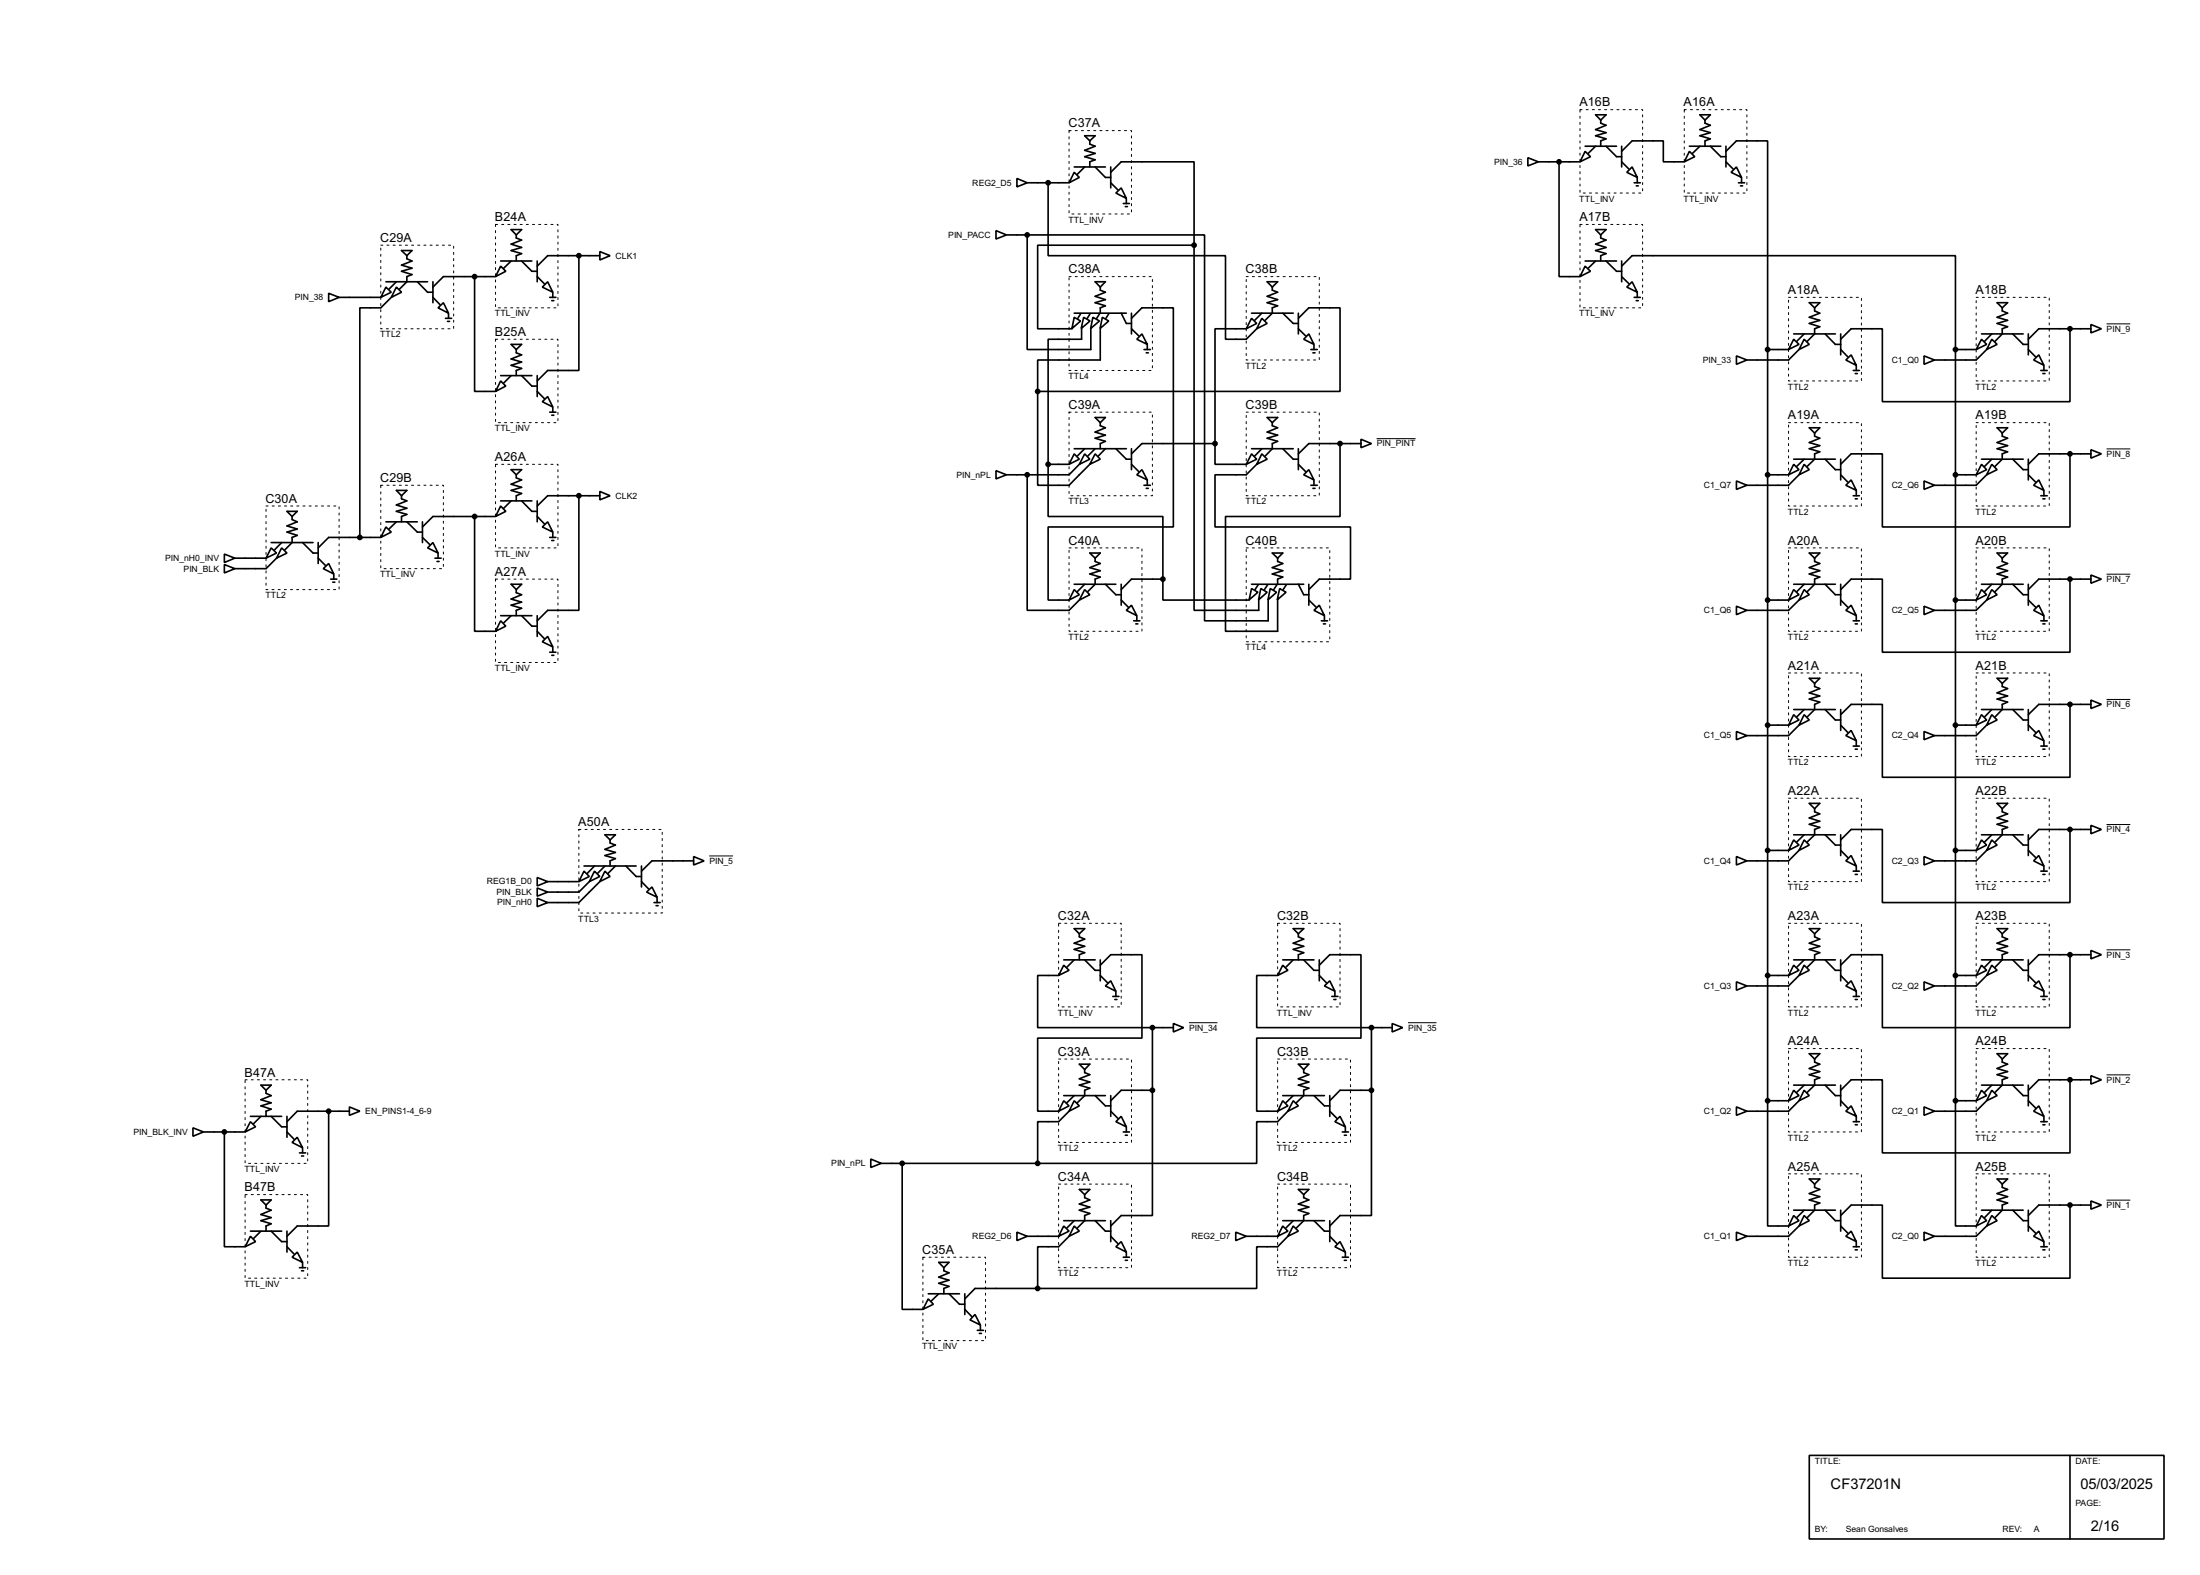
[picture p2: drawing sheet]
<svg xmlns="http://www.w3.org/2000/svg" width="536mm" height="383mm" viewBox="0 0 536 383" stroke-linecap="round" stroke-linejoin="round" font-family="sans-serif">
<g fill="none" stroke="#000" stroke-width=".4">
<path d="M264.2 33.1h2.6l-1.3 1.2zM265.5 34.3v.8l1.3 .5-2.6 1 2.6 .8-2.6 .8 2.6 .7-1.3 .5v1.3M372.2 38.4l2.5 1-2.5 1zM374.7 39.4h10.2M379.8 39.4v28h5.1M386.1 36.9l1.3 1.3-2.5 1.2zM386.1 35.6h7.7M388.7 35.6l-1.8 1.8M388.7 28h2.5l-1.3 1.3zM389.9 29.3v.7l1.3 .5-2.5 1.1 2.5 .7-2.5 .8 2.5 .7-1.3 .5v1.3M391.2 35.6l2.6 2.6h1.2M395 36.9l2.6-2.6h7.6v5.1h5.1"/>
<path d="M395 39.4l1.8 1.8M395 35.6v5.1M411.5 36.9l1.3 1.3-2.5 1.2zM411.5 35.6h7.7M414.1 28h2.5l-1.3 1.3zM414.1 35.6l-1.8 1.8M415.3 29.3v.7l1.3 .5-2.5 1.1 2.5 .7-2.5 .8 2.5 .7-1.3 .5v1.3M416.6 35.6l2.6 2.6h1.2M420.4 36.9l2.6-2.6h7.6v50.8M420.4 39.4l1.8 1.8M420.4 35.6v5.1M124.5 55.9h2.6l-1.3 1.3z"/>
<path d="M125.8 57.2v.8l1.3 .5-2.6 1 2.6 .8-2.6 .7 2.6 .8-1.3 .5v1.3M242.6 56.2l2.6 1-2.6 1zM245.2 57.2h5M247.7 43.5l2.5 1-2.5 1zM250.2 57.2h43.2v94h15.5v-5.1M250.2 57.2v27.9h15.5v-5M250.2 44.5h10.2M255.3 44.5v17.8h43.2v20.3h5.1l2.5-2.5M261.7 42l1.2 1.2-2.5 1.3zM261.7 40.7h7.6M264.2 40.7l-1.8 1.8M266.8 40.7l2.5 2.5h1.3"/>
<path d="M270.6 42l2.5-2.6h17.8v20.3M270.6 44.5l1.7 1.8M270.6 40.7v5.1M271.8 47l1.3-1.2 1.3 2.5zM273.6 49.6h1.5M274.1 50.3h.5M274.4 48.3v1.3M290.9 59.7h-38.1v20.4h8.4M290.9 59.7v88.9h15.7v-2.5M388.7 55.9h2.5l-1.3 1.3zM389.9 57.2v.8l1.3 .5-2.5 1 2.5 .8-2.5 .7 2.5 .8-1.3 .5v1.3M396.3 42l1.3-1.3 1.2 2.5z"/>
<path d="M398.1 44.5h1.5M398.6 45.3h.5M398.8 43.2v1.3M421.7 42l1.3-1.3 1.2 2.5zM423.5 44.5h1.5M424 45.3h.5M424.2 43.2v1.3M80.1 71.4l2.5 1-2.5 1.1zM82.6 72.4h10.2M94 69.9l1.3 1.3-2.5 1.2zM94 68.6h10.2M95.3 72.4l-2.5 2.6h-5.1v55.9"/>
<path d="M96.6 69.9l1.2 1.3-2.5 1.2zM96.6 68.6l-1.8 1.8M97.8 61h2.6l-1.3 1.3zM99.1 62.3v.7l1.3 .6-2.6 1 2.6 .7-2.6 .8 2.6 .8-1.3 .5v1.2l-1.8 1.8M101.7 68.6l2.5 2.6h1.3M105.5 72.4l1.7 1.8M105.5 68.6v5.1M106.7 75l1.3-1.3 1.3 2.6zM108.5 77.5h1.5M109 78.3h.5M109.3 76.3v1.2M115.6 67.4v27.9h5.1"/>
<path d="M120.7 67.4h-12.7l-2.5 2.5M122 64.8l1.2 1.3-2.5 1.3zM122 63.6h7.6M124.5 63.6l-1.8 1.7M127.1 63.6l2.5 2.5h1.3M130.9 63.6v5M130.9 67.4l1.7 1.7M132.1 69.9l1.3-1.3 1.3 2.6zM133.9 72.4h1.5M134.4 73.2h.5M134.7 71.2v1.2M141 62.3v27.9h-7.6l-2.5 2.6"/>
<path d="M146.1 61.3l2.5 1-2.5 1zM146.1 62.3h-12.7l-2.5 2.5M261.7 77.3l1.5 .9-2.1 1.8zM261.7 76.3h12.7M263.3 76.4l-.8 1.2M264 77.3l1.5 .9-2.1 1.8zM265.6 76.4l-.8 1.2M266.2 77.3l1.6 .9-2.1 1.8zM266.8 68.6h2.5l-1.3 1.3zM267.9 76.4l-.8 1.2M268 69.9v.8l1.3 .5-2.5 1 2.5 .8-2.5 .7 2.5 .8-1.3 .5v1.3M268.5 77.3l1.6 .9-2.1 1.8z"/>
<path d="M270.1 76.4l-.7 1.2M273.1 76.3l1.3 2.5h1.2M275.6 77.5l2.6-2.5h7.6v53.3h-30.5v17.8h5.1M275.6 76.3v5M304.9 77.5l1.2 1.3-2.5 1.3zM304.9 76.3h10.1M307.4 77.5l1.3 1.3-2.6 1.3zM307.4 76.3l-1.8 1.7M308.7 68.6h2.5l-1.3 1.3zM309.9 69.9v.8l1.3 .5-2.5 1 2.5 .8-2.5 .7 2.5 .8-1.3 .5v1.3l-1.7 1.7M312.5 76.3l2.5 2.5h1.3M316.3 77.5l2.5-2.5h7.6v20.3h-73.6"/>
<path d="M316.3 76.3v5M386.1 64.8l1.3 1.3-2.5 1.3zM386.1 63.6h7.7M388.7 63.6l-1.8 1.7M391.2 63.6l2.6 2.5h1.2M395 64.8l2.6-2.5h78.7v22.8M395 63.6v5M395 67.4l1.8 1.7M397.6 68.6l1.2 2.6-2.5-1.3zM398.1 72.4h1.5M398.6 73.2h.5M398.8 71.2v1.2"/>
<path d="M440.7 73.7h2.6l-1.3 1.3zM442 75v.7l1.3 .6-2.6 1 2.6 .7-2.6 .8 2.6 .8-1.3 .5v1.2l-1.8 1.8M486.5 73.7h2.5l-1.3 1.3zM487.7 75v.7l1.3 .6-2.5 1 2.5 .7-2.5 .8 2.5 .8-1.3 .5v1.2l-1.7 1.8M509.3 79l2.6 1.1-2.6 1zM122 92.8l1.2 1.2-2.5 1.3zM122 91.5h7.6M124.5 83.9h2.6l-1.3 1.2zM124.5 91.5l-1.8 1.8M125.8 85.1v.8l1.3 .5-2.6 1 2.6 .8-2.6 .8 2.6 .7-1.3 .5v1.3M127.1 91.5l2.5 2.5h1.3M130.9 91.5v5.1"/>
<path d="M130.9 95.3l1.7 1.8M132.1 97.8l1.3-1.2 1.3 2.5zM134.7 99.1v1.3M252.8 95.3v22.9h7.6l5.1-5.1M263.5 80.1v2.5h-8.2v30.5M268 80.1v7.6h-15.2v7.6M275.6 80.1l1.8 1.7M278.2 81.3l1.3 2.6-2.6-1.3zM278.7 85.1h1.5M279.2 85.9h.5M279.5 83.9v1.2M303.6 80.1h-7.6v27.9"/>
<path d="M316.3 80.1l1.8 1.7M318.8 81.3l1.3 2.6-2.5-1.3zM319.3 85.1h1.6M319.8 85.9h.5M320.1 83.9v1.2M423 86.7l2.5 1-2.5 1zM430.6 85.1v182.9M430.6 85.1h5.1M436.9 82.6l1.3 1.3-2.5 1.2zM436.9 81.3h10.2M438.2 85.1l-2.5 2.6h-10.2M439.5 82.6l1.2 1.3-2.5 1.2z"/>
<path d="M439.5 81.3l-1.8 1.8M444.6 81.3l2.5 2.6h1.3M448.4 85.1l1.7 1.8M448.4 81.3v5.1M449.6 87.7l1.3-1.3 1.3 2.6zM451.4 90.2h1.5M451.9 91h.5M452.2 89v1.2M468.7 86.7l2.5 1-2.5 1zM476.3 85.1v182.9M476.3 85.1h5.1M482.7 82.6l1.2 1.3-2.5 1.2z"/>
<path d="M482.7 81.3h10.1M483.9 85.1l-2.5 2.6h-10.2M485.2 82.6l1.3 1.3-2.6 1.2zM485.2 81.3l-1.8 1.8M490.3 81.3l2.5 2.6h1.3M494.1 85.1l1.8 1.8M494.1 81.3v5.1M495.4 87.7l1.2-1.3 1.3 2.6zM497.1 90.2h1.6M497.6 91h.5M497.9 89v1.2M504.2 80.1v17.7h-45.7v-17.7h-7.6l-2.5 2.5"/>
<path d="M509.3 80.1h-12.7l-2.5 2.5M96.6 119.4h2.5l-1.3 1.3zM124.5 114.4h2.6l-1.3 1.2zM125.8 115.6v.8l1.3 .5-2.6 1 2.6 .8-2.6 .7 2.6 .8-1.3 .5v1.3M133.9 100.4h1.5M134.4 101.1h.5M146.1 119.7l2.5 1-2.5 1zM242.6 114.6l2.6 1-2.6 1zM250.2 115.6v33h10.2l2.5-2.5M255.3 113.1v12.7h28v15.2M255.3 113.1h5.1M261.7 110.5l1.2 1.3-2.5 1.3z"/>
<path d="M261.7 109.3h12.7M262.9 113.1l-2.5 2.5h-15.2M264.2 110.5l1.3 1.3-2.6 1.3zM264.2 109.3l-1.8 1.8M266.8 110.5l1.2 1.3-2.5 1.3zM266.8 101.7h2.5l-1.3 1.2zM266.8 109.3l-1.8 1.8M268 102.9v.8l1.3 .5-2.5 1 2.5 .8-2.5 .7 2.5 .8-1.3 .5v1.3M269.3 109.3l-1.8 1.8M271.8 109.3l2.6 2.5h1.2M275.6 109.3v5.1M275.6 113.1l1.8 1.8"/>
<path d="M276.9 115.6l1.3-1.2 1.3 2.5zM278.7 118.2h1.5M279.2 118.9h.5M279.5 116.9v1.3M296 108v5.1h7.6M296 108h-17.8l-2.6 2.5M304.9 110.5l1.2 1.3-2.5 1.3zM304.9 109.3h10.1M306.1 113.1l-2.5 2.5h-7.6v12.7h33v12.7h-7.6l-2.6 2.6M307.4 110.5l1.3 1.3-2.6 1.3zM307.4 109.3l-1.8 1.8M308.7 101.7h2.5l-1.3 1.2z"/>
<path d="M309.9 102.9v.8l1.3 .5-2.5 1 2.5 .8-2.5 .7 2.5 .8-1.3 .5v1.3l-1.7 1.8M312.5 109.3l2.5 2.5h1.3M316.3 109.3v5.1M316.3 113.1l1.8 1.8M317.6 115.6l1.2-1.2 1.3 2.5zM319.3 118.2h1.6M319.8 118.9h.5M320.1 116.9v1.3M326.4 108v17.8h-27.9v27.9h12.7v-7.6M331.5 107l2.6 1-2.6 1zM331.5 108h-12.7l-2.5 2.5M423 117.1l2.5 1.1-2.5 1z"/>
<path d="M430.6 115.6h5.1M436.9 113.1l1.3 1.3-2.5 1.2zM436.9 111.8h10.2M438.2 115.6l-2.5 2.6h-10.2M439.5 113.1l1.2 1.3-2.5 1.2zM439.5 111.8l-1.8 1.8M440.7 104.2h2.6l-1.3 1.3zM442 105.5v.7l1.3 .5-2.6 1.1 2.6 .7-2.6 .8 2.6 .7-1.3 .5v1.3l-1.8 1.8M444.6 111.8l2.5 2.6h1.3M448.4 111.8v5.1M448.4 115.6l1.7 1.8M449.6 118.2l1.3-1.3 1.3 2.5z"/>
<path d="M452.2 119.4v1.3M468.7 117.1l2.5 1.1-2.5 1zM476.3 115.6h5.1M482.7 113.1l1.2 1.3-2.5 1.2zM482.7 111.8h10.1M483.9 115.6l-2.5 2.6h-10.2M485.2 113.1l1.3 1.3-2.6 1.2zM485.2 111.8l-1.8 1.8M486.5 104.2h2.5l-1.3 1.3zM487.7 105.5v.7l1.3 .5-2.5 1.1 2.5 .7-2.5 .8 2.5 .7-1.3 .5v1.3l-1.7 1.8M490.3 111.8l2.5 2.6h1.3M494.1 111.8v5.1"/>
<path d="M494.1 115.6l1.8 1.8M496.6 116.9l1.3 2.5-2.5-1.2zM497.9 119.4v1.3M504.2 110.5v17.8h-45.7v-17.8h-7.6l-2.5 2.6M509.3 109.5l2.6 1-2.6 1.1zM509.3 110.5h-12.7l-2.5 2.6M54.7 134.9l2.5 1-2.5 1.1zM54.7 137.5l2.5 1-2.5 1zM57.2 135.9h7.6M66.1 133.4l1.3 1.3-2.6 1.2zM66.1 132.1h10.2M67.4 135.9l-2.6 2.6h-7.6"/>
<path d="M68.6 133.4l1.3 1.3-2.5 1.2zM68.6 132.1l-1.7 1.8M69.9 124.5h2.5l-1.2 1.3zM71.2 125.8v.7l1.2 .6-2.5 1 2.5 .7-2.5 .8 2.5 .8-1.2 .5v1.2l-1.8 1.8M73.7 132.1l2.6 2.6h1.2M77.5 135.9l1.8 1.8M77.5 132.1v5.1M78.8 138.5l1.3-1.3 1.2 2.6zM81.3 139.8v1.2M92.8 130.9h-12.7l-2.6 2.5M94 128.3l1.3 1.3-2.5 1.3zM94 127.1h7.7"/>
<path d="M96.6 127.1l-1.8 1.7M97.8 120.7v.8l1.3 .5-2.5 1 2.5 .8-2.5 .7 2.5 .8-1.3 .5v1.3M99.1 127.1l2.6 2.5h1.2M102.9 130.9l1.8 1.7M102.9 127.1v5M104.2 133.4l1.3-1.3 1.2 2.6zM106 135.9h1.5M106.5 136.7h.5M106.7 134.7v1.2M115.6 125.8v27.9h5.1M120.7 125.8h-15.2l-2.6 2.5M122 123.2l1.2 1.3-2.5 1.3z"/>
<path d="M122 122h7.6M124.5 122l-1.8 1.8M127.1 122l2.5 2.5h1.3M130.9 125.8l1.7 1.8M130.9 122v5.1M132.1 128.3l1.3-1.2 1.3 2.5zM133.9 130.9h1.5M134.4 131.6h.5M134.7 129.6v1.3M141 120.7v27.9h-7.6l-2.5 2.6M146.1 120.7h-12.7l-2.5 2.5M265.5 134.7h2.5l-1.2 1.2z"/>
<path d="M266.8 135.9v.8l1.2 .5-2.5 1 2.5 .8-2.5 .8 2.5 .7-1.2 .5v1.3l-1.8 1.8M309.9 134.7h2.6l-1.3 1.2zM311.2 135.9v.8l1.3 .5-2.6 1 2.6 .8-2.6 .8 2.6 .7-1.3 .5v1.3M440.7 134.7h2.6l-1.3 1.2zM442 135.9v.8l1.3 .5-2.6 1 2.6 .8-2.6 .8 2.6 .7-1.3 .5v1.3l-1.8 1.8M451.4 120.7h1.5M451.9 121.5h.5M486.5 134.7h2.5l-1.3 1.2zM487.7 135.9v.8l1.3 .5-2.5 1 2.5 .8-2.5 .8 2.5 .7-1.3 .5v1.3l-1.7 1.8M497.1 120.7h1.6M497.6 121.5h.5M80.6 141h1.5"/>
<path d="M81.1 141.8h.5M122 151.2l1.2 1.3-2.5 1.2zM122 149.9h7.6M124.5 142.3h2.6l-1.3 1.3zM124.5 149.9l-1.8 1.8M125.8 143.6v.7l1.3 .5-2.6 1.1 2.6 .7-2.6 .8 2.6 .7-1.3 .5v1.3M127.1 149.9l2.5 2.6h1.3M130.9 149.9v5.1M130.9 153.7l1.7 1.8M132.1 156.3l1.3-1.3 1.3 2.5zM133.9 158.8h1.5M134.4 159.6h.5"/>
<path d="M134.7 157.5v1.3M261.7 143.6l1.2 1.2-2.5 1.3zM261.7 142.3h10.1M264.2 143.6l1.3 1.2-2.6 1.3zM264.2 142.3l-1.8 1.8M269.3 142.3l2.5 2.5h1.3M273.1 146.1l1.8 1.8M273.1 142.3v5.1M274.4 148.6l1.2-1.2 1.3 2.5zM276.2 151.2h1.5M276.7 151.9h.5M276.9 149.9v1.3"/>
<path d="M283.3 141v5.1h21M283.3 141h-7.7l-2.5 2.6M304.9 143.3l1.5 .9-2.1 1.9zM304.9 142.3h12.7M306.5 142.4l-.8 1.2M307.1 143.3l1.6 .9-2.1 1.9zM308.8 142.4l-.8 1.2M309.4 143.3l1.6 .9-2.1 1.9zM311 142.4l-.7 1.2M311.7 143.3l1.6 .9-2.2 1.9zM313.3 142.4l-.7 1.2M316.3 142.3l1.3 2.5h1.2"/>
<path d="M318.8 146.1l1.8 1.8M318.8 142.3v5.1M320.1 148.6l1.3-1.2 1.2 2.5zM321.9 151.2h1.5M322.4 151.9h.5M322.6 149.9v1.3M423 147.6l2.5 1-2.5 1.1zM430.6 146.1h5.1M436.9 143.6l1.3 1.2-2.5 1.3zM436.9 142.3h10.2M438.2 146.1l-2.5 2.5h-10.2M439.5 143.6l1.2 1.2-2.5 1.3z"/>
<path d="M439.5 142.3l-1.8 1.8M444.6 142.3l2.5 2.5h1.3M448.4 142.3v5.1M448.4 146.1l1.7 1.8M449.6 148.6l1.3-1.2 1.3 2.5zM451.4 151.2h1.5M451.9 151.9h.5M452.2 149.9v1.3M468.7 147.6l2.5 1-2.5 1.1zM476.3 146.1h5.1M482.7 143.6l1.2 1.2-2.5 1.3zM482.7 142.3h10.1"/>
<path d="M483.9 146.1l-2.5 2.5h-10.2M485.2 143.6l1.3 1.2-2.6 1.3zM485.2 142.3l-1.8 1.8M490.3 142.3l2.5 2.5h1.3M494.1 142.3v5.1M494.1 146.1l1.8 1.8M495.4 148.6l1.2-1.2 1.3 2.5zM497.1 151.2h1.6M497.6 151.9h.5M497.9 149.9v1.3M504.2 141v17.8h-45.7v-17.8h-7.6l-2.5 2.6M509.3 140l2.6 1-2.6 1z"/>
<path d="M509.3 141h-12.7l-2.5 2.6M423 178.1l2.5 1-2.5 1zM430.6 176.6h5.1M436.9 174l1.3 1.3-2.5 1.3zM436.9 172.8h10.2M438.2 176.6l-2.5 2.5h-10.2M439.5 174l1.2 1.3-2.5 1.3zM439.5 172.8l-1.8 1.8M440.7 165.2h2.6l-1.3 1.2zM442 166.4v.8l1.3 .5-2.6 1 2.6 .8-2.6 .7 2.6 .8-1.3 .5v1.3l-1.8 1.8M444.6 172.8l2.5 2.5h1.3M448.4 172.8v5.1"/>
<path d="M448.4 176.6l1.7 1.8M449.6 179.1l1.3-1.2 1.3 2.5zM468.7 178.1l2.5 1-2.5 1zM476.3 176.6h5.1M482.7 174l1.2 1.3-2.5 1.3zM482.7 172.8h10.1M483.9 176.6l-2.5 2.5h-10.2M485.2 174l1.3 1.3-2.6 1.3zM485.2 172.8l-1.8 1.8M486.5 165.2h2.5l-1.3 1.2zM487.7 166.4v.8l1.3 .5-2.5 1 2.5 .8-2.5 .7 2.5 .8-1.3 .5v1.3l-1.7 1.8M490.3 172.8l2.5 2.5h1.3"/>
<path d="M494.1 172.8v5.1M494.1 176.6l1.8 1.8M495.4 179.1l1.2-1.2 1.3 2.5zM504.2 171.5v17.8h-45.7v-17.8h-7.6l-2.5 2.5M509.3 170.5l2.6 1-2.6 1zM509.3 171.5h-12.7l-2.5 2.5M440.7 195.6h2.6l-1.3 1.3zM442 196.9v.8l1.3 .5-2.6 1 2.6 .8-2.6 .7 2.6 .8-1.3 .5v1.3l-1.8 1.7M451.4 181.7h1.5M451.9 182.4h.5M452.2 180.4v1.3M486.5 195.6h2.5l-1.3 1.3z"/>
<path d="M487.7 196.9v.8l1.3 .5-2.5 1 2.5 .8-2.5 .7 2.5 .8-1.3 .5v1.3l-1.7 1.7M497.1 181.7h1.6M497.6 182.4h.5M497.9 180.4v1.3M130.9 213.7l2.5 1-2.5 1zM130.9 216.2l2.5 1-2.5 1zM130.9 218.7l2.5 1.1-2.5 1zM133.4 214.7h7.6M142.3 212.1l1.3 1.3-2.6 1.3zM142.3 210.9h12.7M143.6 214.7l-2.6 2.5h-7.6M144.8 212.1l1.3 1.3-2.5 1.3z"/>
<path d="M144.8 210.9l-1.7 1.8M146.1 214.7l-5.1 5.1h-7.6M147.4 212.1l1.2 1.3-2.5 1.3zM147.4 203.3h2.5l-1.3 1.2zM147.4 210.9l-1.8 1.8M148.6 204.5v.8l1.3 .5-2.5 1 2.5 .8-2.5 .7 2.5 .8-1.3 .5v1.3M149.9 210.9l-1.8 1.8M152.5 210.9l2.5 2.5h1.3M156.3 214.7l1.7 1.8M156.3 210.9v5.1M157.5 217.2l1.3-1.2 1.3 2.5zM159.3 219.8h1.5"/>
<path d="M160.1 218.5v1.3M169 208.6l2.5 1-2.5 1zM169 209.6h-10.2l-2.5 2.5M423 208.6l2.5 1-2.5 1zM430.6 207.1h5.1M436.9 204.5l1.3 1.3-2.5 1.3zM436.9 203.3h10.2M438.2 207.1l-2.5 2.5h-10.2M439.5 204.5l1.2 1.3-2.5 1.3zM439.5 203.3l-1.8 1.7M444.6 203.3l2.5 2.5h1.3M448.4 203.3v5"/>
<path d="M448.4 207.1l1.7 1.7M449.6 209.6l1.3-1.3 1.3 2.6zM451.4 212.1h1.5M451.9 212.9h.5M452.2 210.9v1.2M468.7 208.6l2.5 1-2.5 1zM476.3 207.1h5.1M482.7 204.5l1.2 1.3-2.5 1.3zM482.7 203.3h10.1M483.9 207.1l-2.5 2.5h-10.2M485.2 204.5l1.3 1.3-2.6 1.3zM485.2 203.3l-1.8 1.7"/>
<path d="M490.3 203.3l2.5 2.5h1.3M494.1 203.3v5M494.1 207.1l1.8 1.7M496.6 208.3l1.3 2.6-2.5-1.3zM497.1 212.1h1.6M497.6 212.9h.5M497.9 210.9v1.2M504.2 202v17.8h-45.7v-17.8h-7.6l-2.5 2.5M509.3 201l2.6 1-2.6 1zM509.3 202h-12.7l-2.5 2.5M159.8 220.5h.5M257.9 237.5h-5.1v12.7h27.9"/>
<path d="M259.1 235l1.3 1.3-2.5 1.2zM259.1 233.7h7.7M261.7 226.1h2.5l-1.3 1.3zM261.7 233.7l-1.8 1.8M262.9 227.4v.7l1.3 .6-2.5 1 2.5 .7-2.5 .8 2.5 .8-1.3 .5v1.2M264.2 233.7l2.6 2.6h1.2M268 235l2.6-2.5h7.6v20.3h-25.4v17.8h5.1M268 233.7v5.1M268 237.5l1.8 1.8M311.2 237.5h-5.1v12.7h28M312.5 235l1.2 1.3-2.5 1.2zM312.5 233.7h7.6"/>
<path d="M315 226.1h2.6l-1.3 1.3zM315 233.7l-1.8 1.8M316.3 227.4v.7l1.3 .6-2.6 1 2.6 .7-2.6 .8 2.6 .8-1.3 .5v1.2M317.6 233.7l2.5 2.6h1.3M321.4 235l2.5-2.5h7.6v20.3h-25.4v17.8h5.1M321.4 237.5l1.7 1.8M321.4 233.7v5.1M423 239.1l2.5 1-2.5 1zM430.6 237.5h5.1M436.9 235l1.3 1.3-2.5 1.2zM436.9 233.7h10.2M438.2 237.5l-2.5 2.6h-10.2"/>
<path d="M439.5 235l1.2 1.3-2.5 1.2zM439.5 233.7l-1.8 1.8M440.7 226.1h2.6l-1.3 1.3zM442 227.4v.7l1.3 .6-2.6 1 2.6 .7-2.6 .8 2.6 .8-1.3 .5v1.2l-1.8 1.8M444.6 233.7l2.5 2.6h1.3M448.4 233.7v5.1M448.4 237.5l1.7 1.8M468.7 239.1l2.5 1-2.5 1zM476.3 237.5h5.1M482.7 235l1.2 1.3-2.5 1.2zM482.7 233.7h10.1M483.9 237.5l-2.5 2.6h-10.2"/>
<path d="M485.2 235l1.3 1.3-2.6 1.2zM485.2 233.7l-1.8 1.8M486.5 226.1h2.5l-1.3 1.3zM487.7 227.4v.7l1.3 .6-2.5 1 2.5 .7-2.5 .8 2.5 .8-1.3 .5v1.2l-1.7 1.8M490.3 233.7l2.5 2.6h1.3M494.1 233.7v5.1M494.1 237.5l1.8 1.8M504.2 232.5v17.7h-45.7v-17.7h-7.6l-2.5 2.5M509.3 231.4l2.6 1.1-2.6 1zM509.3 232.5h-12.7l-2.5 2.5M262.9 259.1h2.6l-1.3 1.3zM269.3 240.1l1.3-1.3 1.2 2.6z"/>
<path d="M271.1 242.6h1.5M271.6 243.4h.5M271.8 241.4v1.2M280.7 250.2h5.1M280.7 250.2v15.3M285.8 249.2l2.5 1-2.5 1.1zM316.3 259.1h2.5l-1.2 1.3zM322.6 240.1l1.3-1.3 1.3 2.6zM324.4 242.6h1.5M324.9 243.4h.5M325.2 241.4v1.2M334.1 250.2v15.3"/>
<path d="M334.1 250.2h5M339.1 249.2l2.6 1-2.6 1.1zM440.7 256.6h2.6l-1.3 1.3zM442 257.9v.7l1.3 .5-2.6 1.1 2.6 .7-2.6 .8 2.6 .7-1.3 .5v1.3l-1.8 1.8M449.6 240.1l1.3-1.3 1.3 2.6zM451.4 242.6h1.5M451.9 243.4h.5M452.2 241.4v1.2M486.5 256.6h2.5l-1.3 1.3zM487.7 257.9v.7l1.3 .5-2.5 1.1 2.5 .7-2.5 .8 2.5 .7-1.3 .5v1.3l-1.7 1.8M495.4 240.1l1.2-1.3 1.3 2.6zM497.1 242.6h1.6"/>
<path d="M497.6 243.4h.5M497.9 241.4v1.2M47 274.6l2.6 1-2.6 1.1zM49.6 275.6h10.1M54.7 275.6v28h5M61 273.1l1.3 1.3-2.6 1.2zM61 271.8h7.6M63.6 264.2h2.5l-1.3 1.3zM63.6 271.8l-1.8 1.8M64.8 265.5v.7l1.3 .6-2.5 1 2.5 .7-2.5 .8 2.5 .8-1.3 .5v1.2M66.1 271.8l2.5 2.6h1.3M69.9 275.6l1.8 1.8"/>
<path d="M69.9 271.8v5.1M72.4 276.9l1.3 2.6-2.5-1.3zM73.7 279.5v1.2M80.1 270.6v27.9h-7.7l-2.5 2.5M85.1 269.5l2.6 1.1-2.6 1zM85.1 270.6h-12.7l-2.5 2.5M259.1 268l1.3 1.3-2.5 1.3zM259.1 266.8h10.2M260.4 270.6l-2.5 2.5h-5.1v10.2M261.7 268l1.2 1.3-2.5 1.3zM261.7 266.8l-1.8 1.7M264.2 260.4v.8l1.3 .5-2.6 1 2.6 .8-2.6 .7 2.6 .8-1.3 .5v1.3l-1.8 1.7"/>
<path d="M266.8 266.8l2.5 2.5h1.3M270.6 266.8v5M270.6 270.6l1.7 1.7M271.8 273.1l1.3-1.3 1.3 2.6zM273.6 275.6h1.5M274.1 276.4h.5M274.4 274.4v1.2M280.7 265.5v30.5h-7.6l-2.5 2.5M280.7 265.5h-7.6l-2.5 2.5M312.5 268l1.2 1.3-2.5 1.3zM312.5 266.8h10.1M313.7 270.6l-2.5 2.5h-5.1v10.2h-53.3"/>
<path d="M315 268l1.3 1.3-2.6 1.3zM315 266.8l-1.8 1.7M317.6 260.4v.8l1.2 .5-2.5 1 2.5 .8-2.5 .7 2.5 .8-1.2 .5v1.3l-1.8 1.7M320.1 266.8l2.5 2.5h1.3M323.9 270.6l1.8 1.7M323.9 266.8v5M326.4 271.8l1.3 2.6-2.5-1.3zM327 275.6h1.5M327.5 276.4h.5M327.7 274.4v1.2M334.1 265.5v30.5h-7.7l-2.5 2.5M334.1 265.5h-7.7l-2.5 2.5"/>
<path d="M423 269.5l2.5 1.1-2.5 1zM430.6 268v30.5h5.1M430.6 268h5.1M436.9 265.5l1.3 1.3-2.5 1.2zM436.9 264.2h10.2M438.2 268l-2.5 2.6h-10.2M439.5 265.5l1.2 1.3-2.5 1.2zM439.5 264.2l-1.8 1.8M444.6 264.2l2.5 2.6h1.3M448.4 264.2v5.1M448.4 268l1.7 1.8M449.6 270.6l1.3-1.3 1.3 2.5z"/>
<path d="M451.4 273.1h1.5M451.9 273.9h.5M452.2 271.8v1.3M468.7 269.5l2.5 1.1-2.5 1zM476.3 268v30.5h5.1M476.3 268h5.1M482.7 265.5l1.2 1.3-2.5 1.2zM482.7 264.2h10.1M483.9 268l-2.5 2.6h-10.2M485.2 265.5l1.3 1.3-2.6 1.2zM485.2 264.2l-1.8 1.8M490.3 264.2l2.5 2.6h1.3"/>
<path d="M494.1 264.2v5.1M494.1 268l1.8 1.8M496.6 269.3l1.3 2.5-2.5-1.2zM497.1 273.1h1.6M497.6 273.9h.5M497.9 271.8v1.3M504.2 262.9v17.8h-45.7v-17.8h-7.6l-2.5 2.6M509.3 261.9l2.6 1-2.6 1.1zM509.3 262.9h-12.7l-2.5 2.6M61 299.8h7.6M63.6 299.8l-1.8 1.8M63.6 292.2h2.5l-1.3 1.2z"/>
<path d="M64.8 293.4v.8l1.3 .5-2.5 1 2.5 .8-2.5 .7 2.5 .8-1.3 .5v1.3M66.1 299.8l2.5 2.5h1.3M69.9 299.8v5.1M73 280.7h1.5M73.5 281.5h.5M212.1 282.2l2.6 1.1-2.6 1zM214.7 283.3h38.1M219.8 283.3v35.5h5M259.1 298.5l1.3 1.3-2.5 1.2zM259.1 297.2h10.2M261.7 298.5l1.2 1.3-2.5 1.2zM261.7 297.2l-1.8 1.8"/>
<path d="M262.9 289.6h2.6l-1.3 1.3zM264.2 290.9v.7l1.3 .6-2.6 1 2.6 .7-2.6 .8 2.6 .8-1.3 .5v1.2l-1.8 1.8M266.8 297.2l2.5 2.6h1.3M270.6 297.2v5.1M312.5 298.5l1.2 1.3-2.5 1.2zM312.5 297.2h10.1M315 298.5l1.3 1.3-2.6 1.2zM315 297.2l-1.8 1.8M316.3 289.6h2.5l-1.2 1.3zM317.6 290.9v.7l1.2 .6-2.5 1 2.5 .7-2.5 .8 2.5 .8-1.2 .5v1.2l-1.8 1.8M320.1 297.2l2.5 2.6h1.3M323.9 297.2v5.1"/>
<path d="M436.9 296l1.3 1.2-2.5 1.3zM436.9 294.7h10.2M438.2 298.5l-2.5 2.5h-10.2M439.5 296l1.2 1.2-2.5 1.3zM439.5 294.7l-1.8 1.8M440.7 287.1h2.6l-1.3 1.2zM442 288.3v.8l1.3 .5-2.6 1 2.6 .8-2.6 .8 2.6 .7-1.3 .5v1.3l-1.8 1.8M444.6 294.7l2.5 2.5h1.3M448.4 294.7v5.1M448.4 298.5l1.7 1.8M482.7 296l1.2 1.2-2.5 1.3zM482.7 294.7h10.1"/>
<path d="M483.9 298.5l-2.5 2.5h-10.2M485.2 296l1.3 1.2-2.6 1.3zM485.2 294.7l-1.8 1.8M486.5 287.1h2.5l-1.3 1.2zM487.7 288.3v.8l1.3 .5-2.5 1 2.5 .8-2.5 .8 2.5 .7-1.3 .5v1.3l-1.7 1.8M490.3 294.7l2.5 2.5h1.3M494.1 294.7v5.1M494.1 298.5l1.8 1.8M504.2 293.4v17.8h-45.7v-17.8h-7.6l-2.5 2.6M509.3 292.4l2.6 1-2.6 1zM509.3 293.4h-12.7l-2.5 2.6M61 301l1.3 1.3-2.6 1.3z"/>
<path d="M69.9 303.6l1.8 1.8M71.2 306.1l1.2-1.2 1.3 2.5zM73 308.7h1.5M73.5 309.4h.5M73.7 307.4v1.3M226.1 316.3l1.3 1.3-2.6 1.2zM226.1 315h7.6M228.7 315l-1.8 1.8M228.7 307.4h2.5l-1.3 1.3zM229.9 308.7v.7l1.3 .5-2.5 1.1 2.5 .7-2.5 .8 2.5 .7-1.3 .5v1.3M231.2 315l2.5 2.6h1.3M235 318.8l1.8 1.8"/>
<path d="M235 315v5.1M247.7 300l2.5 1-2.5 1.1zM250.2 301h7.7M252.8 313.7h-15.3l-2.5 2.6M260.4 301l-2.5 2.6h-5.1v10.1M270.6 301l1.7 1.8M271.8 303.6l1.3-1.3 1.3 2.6zM273.6 306.1h1.5M274.1 306.9h.5M274.4 304.9v1.2M301 300l2.6 1-2.6 1.1zM303.6 301h7.6"/>
<path d="M313.7 301l-2.5 2.6h-5.1v10.1h-53.3M323.9 301l1.8 1.8M325.2 303.6l1.2-1.3 1.3 2.6zM327 306.1h1.5M327.5 306.9h.5M327.7 304.9v1.2M423 300l2.5 1-2.5 1.1zM449.6 301l1.3-1.2 1.3 2.5zM451.4 303.6h1.5M451.9 304.3h.5M452.2 302.3v1.3M468.7 300l2.5 1-2.5 1.1z"/>
<path d="M495.4 301l1.2-1.2 1.3 2.5zM497.1 303.6h1.6M497.6 304.3h.5M497.9 302.3v1.3M237.5 320.1l1.3 2.5-2.5-1.2zM238.1 323.9h1.5M238.6 324.7h.5M238.8 322.6v1.3M440.7 354.4h86.4v20.3h-86.4zM504.2 354.4v20.3"/>
</g>
<g fill="none" stroke="#fff" stroke-width=".24">
<path d="M260.4 31.8h15.2v20.3h-15.2zM384.9 26.7h15.2v20.3h-15.2zM410.3 26.7h15.2v20.3h-15.2zM92.8 59.7h17.7v20.4h-17.7zM120.7 54.7h15.2v20.3h-15.2zM384.9 54.7h15.2v20.3h-15.2zM260.4 67.4h20.3v22.8h-20.3zM303.6 67.4h17.8v20.3h-17.8zM435.7 72.4h17.7v20.4h-17.7zM481.4 72.4h17.8v20.4h-17.8zM120.7 82.6h15.2v20.3h-15.2zM92.8 118.2h15.2v20.3h-15.2z"/>
<path d="M120.7 113.1h15.2v20.3h-15.2zM260.4 100.4h20.3v20.3h-20.3zM303.6 100.4h17.8v20.3h-17.8zM435.7 102.9h17.7v20.3h-17.7zM481.4 102.9h17.8v20.3h-17.8zM64.8 123.2h17.8v20.4h-17.8zM260.4 133.4h17.8v20.3h-17.8zM303.6 133.4h20.3v22.9h-20.3zM435.7 133.4h17.7v20.3h-17.7zM481.4 133.4h17.8v20.3h-17.8zM120.7 141h15.2v20.3h-15.2zM435.7 163.9h17.7v20.3h-17.7z"/>
<path d="M481.4 163.9h17.8v20.3h-17.8zM435.7 194.4h17.7v20.3h-17.7zM481.4 194.4h17.8v20.3h-17.8zM141 202h20.3v20.3h-20.3zM257.9 224.8h15.2v20.4h-15.2zM311.2 224.8h15.2v20.4h-15.2zM435.7 224.8h17.7v20.4h-17.7zM481.4 224.8h17.8v20.4h-17.8zM257.9 257.9h17.7v20.3h-17.7zM311.2 257.9h17.8v20.3h-17.8zM435.7 255.3h17.7v20.3h-17.7zM481.4 255.3h17.8v20.3h-17.8z"/>
<path d="M59.7 262.9h15.3v20.4h-15.3zM59.7 290.9h15.3v20.3h-15.3zM257.9 288.3h17.7v20.4h-17.7zM311.2 288.3h17.8v20.4h-17.8zM435.7 285.8h17.7v20.3h-17.7zM481.4 285.8h17.8v20.3h-17.8zM224.8 306.1h15.3v20.3h-15.3z"/>
</g>
<g fill="none" stroke="#000" stroke-width=".24" stroke-dasharray=".5 1">
<path d="M260.4 31.8h15.2v20.3h-15.2zM384.9 26.7h15.2v20.3h-15.2zM410.3 26.7h15.2v20.3h-15.2zM92.8 59.7h17.7v20.4h-17.7zM120.7 54.7h15.2v20.3h-15.2zM384.9 54.7h15.2v20.3h-15.2zM260.4 67.4h20.3v22.8h-20.3zM303.6 67.4h17.8v20.3h-17.8zM435.7 72.4h17.7v20.4h-17.7zM481.4 72.4h17.8v20.4h-17.8zM120.7 82.6h15.2v20.3h-15.2zM92.8 118.2h15.2v20.3h-15.2z"/>
<path d="M120.7 113.1h15.2v20.3h-15.2zM260.4 100.4h20.3v20.3h-20.3zM303.6 100.4h17.8v20.3h-17.8zM435.7 102.9h17.7v20.3h-17.7zM481.4 102.9h17.8v20.3h-17.8zM64.8 123.2h17.8v20.4h-17.8zM260.4 133.4h17.8v20.3h-17.8zM303.6 133.4h20.3v22.9h-20.3zM435.7 133.4h17.7v20.3h-17.7zM481.4 133.4h17.8v20.3h-17.8zM120.7 141h15.2v20.3h-15.2zM435.7 163.9h17.7v20.3h-17.7z"/>
<path d="M481.4 163.9h17.8v20.3h-17.8zM435.7 194.4h17.7v20.3h-17.7zM481.4 194.4h17.8v20.3h-17.8zM141 202h20.3v20.3h-20.3zM257.9 224.8h15.2v20.4h-15.2zM311.2 224.8h15.2v20.4h-15.2zM435.7 224.8h17.7v20.4h-17.7zM481.4 224.8h17.8v20.4h-17.8zM257.9 257.9h17.7v20.3h-17.7zM311.2 257.9h17.8v20.3h-17.8zM435.7 255.3h17.7v20.3h-17.7zM481.4 255.3h17.8v20.3h-17.8z"/>
<path d="M59.7 262.9h15.3v20.4h-15.3zM59.7 290.9h15.3v20.3h-15.3zM257.9 288.3h17.7v20.4h-17.7zM311.2 288.3h17.8v20.4h-17.8zM435.7 285.8h17.7v20.3h-17.7zM481.4 285.8h17.8v20.3h-17.8zM224.8 306.1h15.3v20.3h-15.3z"/>
</g>
<g fill="#000" stroke="#000" stroke-width=".4">
<circle cx="379.7" cy="39.4" r=".5"/>
<circle cx="250.2" cy="57.2" r=".5"/>
<circle cx="255.3" cy="44.5" r=".5"/>
<circle cx="290.8" cy="59.7" r=".5"/>
<circle cx="115.6" cy="67.4" r=".5"/>
<circle cx="141" cy="62.3" r=".5"/>
<circle cx="252.7" cy="95.3" r=".5"/>
<circle cx="430.5" cy="85.1" r=".5"/>
<circle cx="476.3" cy="85.1" r=".5"/>
<circle cx="504.2" cy="80.1" r=".5"/>
<circle cx="250.2" cy="115.6" r=".5"/>
<circle cx="255.3" cy="113.1" r=".5"/>
<circle cx="295.9" cy="108" r=".5"/>
<circle cx="326.4" cy="108" r=".5"/>
<circle cx="430.5" cy="115.6" r=".5"/>
<circle cx="476.3" cy="115.6" r=".5"/>
<circle cx="504.2" cy="110.5" r=".5"/>
<circle cx="87.6" cy="130.9" r=".5"/>
<circle cx="115.6" cy="125.8" r=".5"/>
<circle cx="141" cy="120.7" r=".5"/>
<circle cx="283.2" cy="141" r=".5"/>
<circle cx="430.5" cy="146.1" r=".5"/>
<circle cx="476.3" cy="146.1" r=".5"/>
<circle cx="504.2" cy="141" r=".5"/>
<circle cx="430.5" cy="176.6" r=".5"/>
<circle cx="476.3" cy="176.6" r=".5"/>
<circle cx="504.2" cy="171.5" r=".5"/>
<circle cx="430.5" cy="207.1" r=".5"/>
<circle cx="476.3" cy="207.1" r=".5"/>
<circle cx="504.2" cy="202" r=".5"/>
<circle cx="430.5" cy="237.5" r=".5"/>
<circle cx="476.3" cy="237.5" r=".5"/>
<circle cx="504.2" cy="232.5" r=".5"/>
<circle cx="280.7" cy="250.2" r=".5"/>
<circle cx="334" cy="250.2" r=".5"/>
<circle cx="54.6" cy="275.6" r=".5"/>
<circle cx="80" cy="270.6" r=".5"/>
<circle cx="280.7" cy="265.5" r=".5"/>
<circle cx="334" cy="265.5" r=".5"/>
<circle cx="430.5" cy="268" r=".5"/>
<circle cx="476.3" cy="268" r=".5"/>
<circle cx="504.2" cy="262.9" r=".5"/>
<circle cx="219.7" cy="283.3" r=".5"/>
<circle cx="252.7" cy="283.3" r=".5"/>
<circle cx="504.2" cy="293.4" r=".5"/>
<circle cx="252.7" cy="313.7" r=".5"/>
</g>
<path d="M513.1 78.9h5.8M335.3 106.8h9.5M513.1 109.3h5.8M513.1 139.8h5.8M513.1 170.3h5.8M172.8 208.4h5.8M513.1 200.8h5.8M513.1 231.3h5.8M289.6 249h7M343 249h6.9M513.1 261.7h5.8M513.1 292.2h5.8" fill="none" stroke="#000" stroke-width=".24"/>
<g font-size="4">
<text x="445.9" y="362.5">CF37201N</text>
<text x="506.8" y="362.5">05/03/2025</text>
<text x="509.3" y="372.7">2/16</text>
</g>
<g font-size="3.4">
<text x="384.7" y="25.9">A16B</text>
<text x="410.1" y="25.9">A16A</text>
<text x="260.3" y="31">C37A</text>
<text x="120.6" y="53.9">B24A</text>
<text x="384.7" y="53.9">A17B</text>
<text x="92.6" y="58.9">C29A</text>
<text x="260.3" y="66.6">C38A</text>
<text x="303.4" y="66.6">C38B</text>
<text x="435.5" y="71.6">A18A</text>
<text x="481.2" y="71.6">A18B</text>
<text x="120.6" y="81.8">B25A</text>
<text x="260.3" y="99.5">C39A</text>
<text x="303.4" y="99.5">C39B</text>
<text x="435.5" y="102.1">A19A</text>
<text x="481.2" y="102.1">A19B</text>
<text x="120.6" y="112.2">A26A</text>
<text x="92.6" y="117.4">C29B</text>
<text x="64.7" y="122.4">C30A</text>
<text x="260.3" y="132.6">C40A</text>
<text x="303.4" y="132.6">C40B</text>
<text x="435.5" y="132.6">A20A</text>
<text x="481.2" y="132.6">A20B</text>
<text x="120.6" y="140.2">A27A</text>
<text x="435.5" y="163">A21A</text>
<text x="481.2" y="163">A21B</text>
<text x="435.5" y="193.6">A22A</text>
<text x="481.2" y="193.6">A22B</text>
<text x="140.9" y="201.2">A50A</text>
<text x="257.7" y="224">C32A</text>
<text x="311.1" y="224">C32B</text>
<text x="435.5" y="224">A23A</text>
<text x="481.2" y="224">A23B</text>
<text x="257.7" y="257.1">C33A</text>
<text x="311.1" y="257.1">C33B</text>
<text x="435.5" y="254.5">A24A</text>
<text x="481.2" y="254.5">A24B</text>
<text x="59.6" y="262.1">B47A</text>
<text x="257.7" y="287.5">C34A</text>
<text x="311.1" y="287.5">C34B</text>
<text x="435.5" y="285">A25A</text>
<text x="481.2" y="285">A25B</text>
<text x="59.6" y="290.1">B47B</text>
<text x="224.7" y="305.3">C35A</text>
</g>
<g font-size="2.4">
<text x="363.9" y="40.1">PIN_36</text>
<text x="236.8" y="45.2">REG2_D5</text>
<text x="384.7" y="49.1">TTL_INV</text>
<text x="410.1" y="49.1">TTL_INV</text>
<text x="231" y="57.9">PIN_PACC</text>
<text x="260.2" y="54.2">TTL_INV</text>
<text x="149.9" y="62.9">CLK1</text>
<text x="71.8" y="73.1">PIN_38</text>
<text x="120.5" y="77">TTL_INV</text>
<text x="384.7" y="77">TTL_INV</text>
<text x="92.6" y="82.2">TTL2</text>
<text x="513.1" y="80.8">PIN_9</text>
<text x="303.4" y="89.7">TTL2</text>
<text x="414.7" y="88.4">PIN_33</text>
<text x="460.8" y="88.4">C1_Q0</text>
<text x="260.2" y="92.3">TTL4</text>
<text x="435.5" y="94.9">TTL2</text>
<text x="481.2" y="94.9">TTL2</text>
<text x="120.5" y="105">TTL_INV</text>
<text x="335.3" y="108.7">PIN_PINT</text>
<text x="513.1" y="111.2">PIN_8</text>
<text x="233" y="116.3">PIN_nPL</text>
<text x="415" y="118.9">C1_Q7</text>
<text x="460.8" y="118.9">C2_Q6</text>
<text x="149.9" y="121.4">CLK2</text>
<text x="260.2" y="122.8">TTL3</text>
<text x="303.4" y="122.8">TTL2</text>
<text x="435.5" y="125.3">TTL2</text>
<text x="481.2" y="125.3">TTL2</text>
<text x="40.2" y="136.6">PIN_nH0_INV</text>
<text x="120.5" y="135.5">TTL_INV</text>
<text x="44.7" y="139.2">PIN_BLK</text>
<text x="92.6" y="140.5">TTL_INV</text>
<text x="513.1" y="141.7">PIN_7</text>
<text x="64.6" y="145.7">TTL2</text>
<text x="415" y="149.3">C1_Q6</text>
<text x="460.8" y="149.3">C2_Q5</text>
<text x="260.2" y="155.8">TTL2</text>
<text x="435.5" y="155.8">TTL2</text>
<text x="481.2" y="155.8">TTL2</text>
<text x="303.4" y="158.4">TTL4</text>
<text x="120.5" y="163.4">TTL_INV</text>
<text x="513.1" y="172.2">PIN_6</text>
<text x="415" y="179.8">C1_Q5</text>
<text x="460.8" y="179.8">C2_Q4</text>
<text x="435.5" y="186.3">TTL2</text>
<text x="481.2" y="186.3">TTL2</text>
<text x="513.1" y="202.7">PIN_4</text>
<text x="118.6" y="215.4">REG1B_D0</text>
<text x="172.8" y="210.3">PIN_5</text>
<text x="415" y="210.3">C1_Q4</text>
<text x="460.8" y="210.3">C2_Q3</text>
<text x="120.9" y="217.9">PIN_BLK</text>
<text x="121.1" y="220.5">PIN_nH0</text>
<text x="435.5" y="216.8">TTL2</text>
<text x="481.2" y="216.8">TTL2</text>
<text x="140.8" y="224.4">TTL3</text>
<text x="513.1" y="233.2">PIN_3</text>
<text x="415" y="240.8">C1_Q3</text>
<text x="460.8" y="240.8">C2_Q2</text>
<text x="257.7" y="247.3">TTL_INV</text>
<text x="289.6" y="250.9">PIN_34</text>
<text x="311" y="247.3">TTL_INV</text>
<text x="343" y="250.9">PIN_35</text>
<text x="435.5" y="247.3">TTL2</text>
<text x="481.2" y="247.3">TTL2</text>
<text x="513.1" y="263.6">PIN_2</text>
<text x="89" y="271.3">EN_PINS1-4_6-9</text>
<text x="415" y="271.3">C1_Q2</text>
<text x="460.8" y="271.3">C2_Q1</text>
<text x="32.5" y="276.3">PIN_BLK_INV</text>
<text x="257.7" y="280.3">TTL2</text>
<text x="311" y="280.3">TTL2</text>
<text x="435.5" y="277.7">TTL2</text>
<text x="481.2" y="277.7">TTL2</text>
<text x="59.5" y="285.4">TTL_INV</text>
<text x="202.5" y="284">PIN_nPL</text>
<text x="513.1" y="294.1">PIN_1</text>
<text x="236.8" y="301.7">REG2_D6</text>
<text x="290.2" y="301.7">REG2_D7</text>
<text x="415" y="301.7">C1_Q1</text>
<text x="460.8" y="301.7">C2_Q0</text>
<text x="257.7" y="310.8">TTL2</text>
<text x="311" y="310.8">TTL2</text>
<text x="435.5" y="308.2">TTL2</text>
<text x="481.2" y="308.2">TTL2</text>
<text x="59.5" y="313.3">TTL_INV</text>
<text x="224.6" y="328.5">TTL_INV</text>
<text x="442" y="356.5">TITLE:</text>
<text x="505.5" y="356.5">DATE:</text>
<text x="505.5" y="366.7">PAGE:</text>
<text x="442" y="373">BY:</text>
<text x="449.6" y="373">Sean Gonsalves</text>
<text x="487.7" y="373">REV:</text>
<text x="495.4" y="373">A</text>
</g>
</svg>
